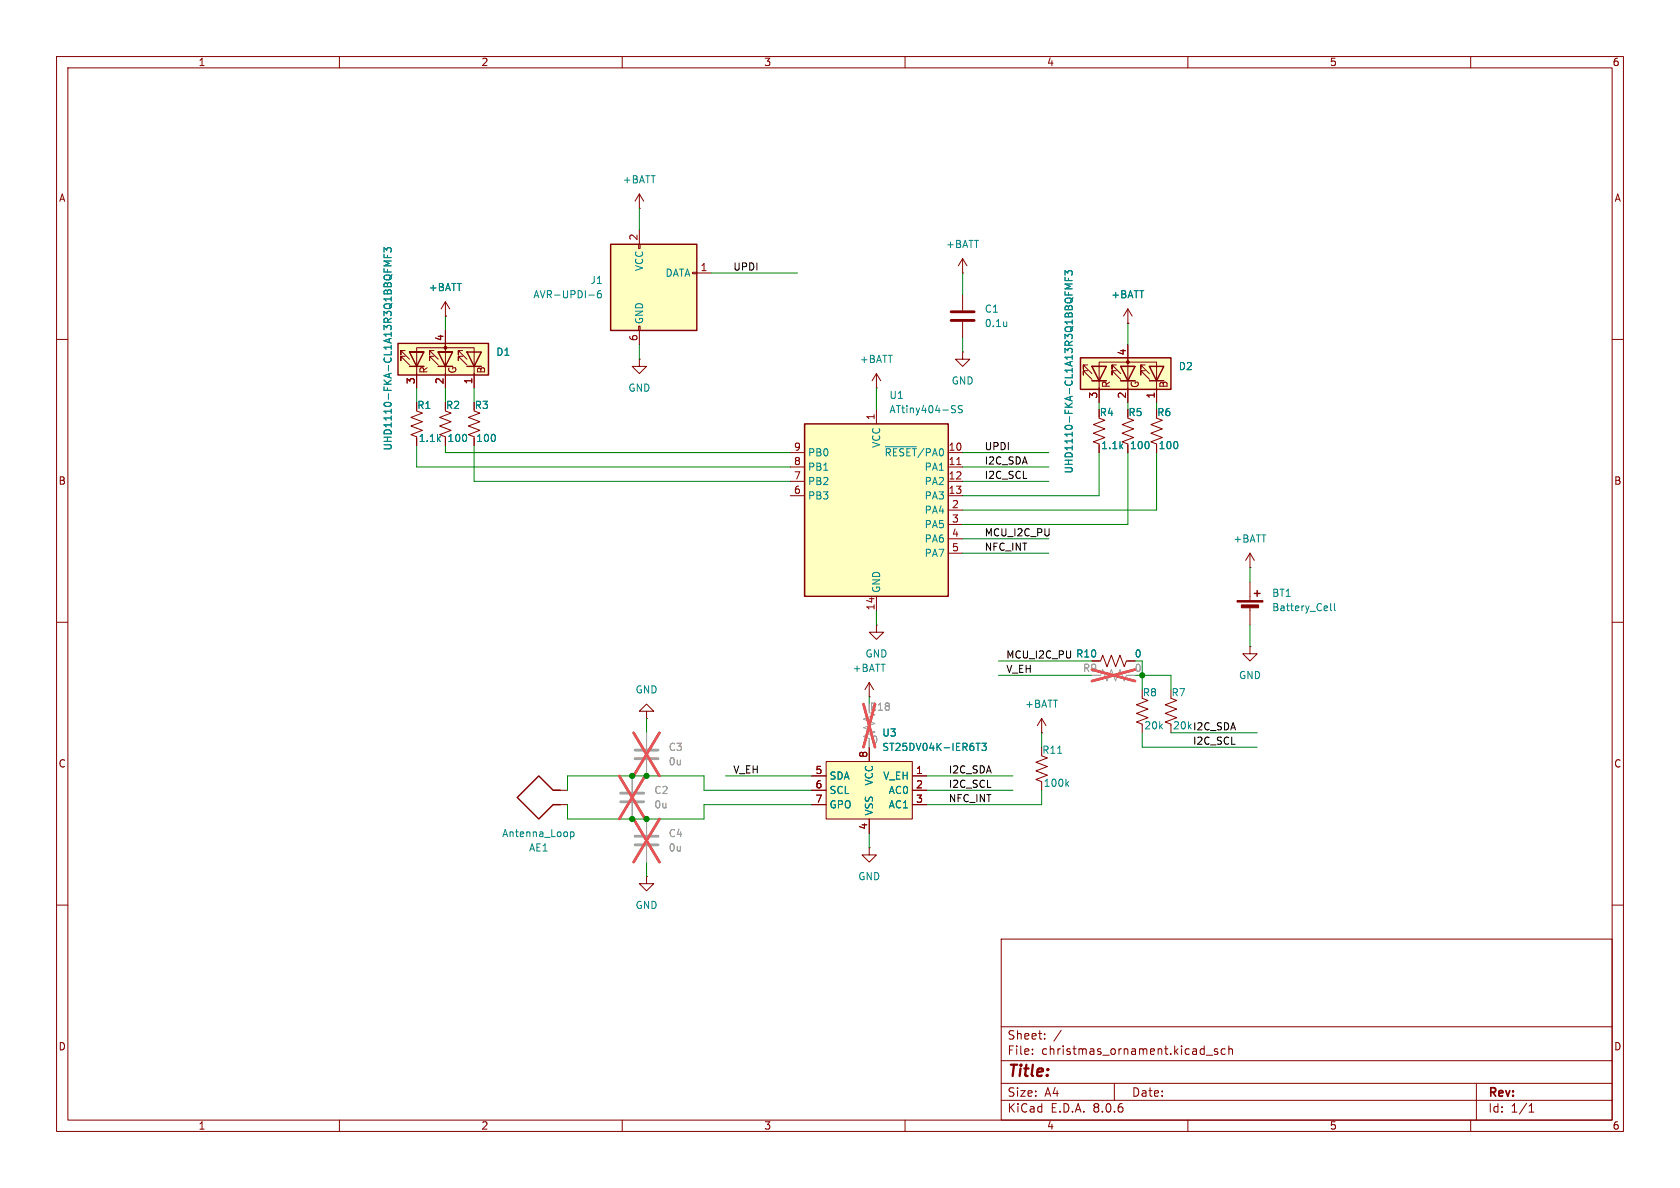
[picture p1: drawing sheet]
<svg xmlns="http://www.w3.org/2000/svg" width="297mm" height="210mm" viewBox="0 0 297 210" stroke-linecap="round" stroke-linejoin="round" font-family="sans-serif">
<g fill="none" stroke="#840000" stroke-width=".18">
<path d="M10 10h277v190h-277zM12 12h273v186h-273zM60 10v2M110 10v2M160 10v2M210 10v2M260 10v2M10 60h2M285 60h2M10 110h2M285 110h2M10 160h2"/>
<path d="M285 160h2M177 166h108v32h-108zM60 198v2M110 198v2M160 198v2M177 194.5h108M177 191.5h108M177 187.5h108M177 181.5h108M182.5 186.3v.1M182.5 185.5v.1M184.7 183.6v.1"/>
<path d="M184.7 182.8v.1M187.6 182.1l-1.3 2M197 191.5v3M210 198v2M213.2 186.5h1.2M215.2 185.5l-.3-.1-.2 .2v.2l.5 .2v.3h-.5M216.6 185.5l-.4-.1-.3 .3v.4l.1 .2h.6M217.2 185.5l.3-.1 .3 .1 .1 .9M217.2 184.9v1.5M260 198v2M261 191.5v6.5M270.3 196.6h.9"/>
<path d="M270.3 195.5l.4-.4v1.5"/>
</g>
<path d="M191 63.2h16v5.6h-16z" fill="#ffffc2"/>
<g fill="none" stroke="#840000" stroke-width=".18">
<path d="M199.4 57.2h.1M199.4 54.6v2.6M199.4 54.6l-.8 1.3M199.4 54.6l.8 1.3M192.3 65.5h-.8v.8v-.8l1.5 1.6M192.3 64.5h-.8v.8v-.8l1.5 1.5M193 67.3h2.6M193 64.8h2.6zM193 64.8h.1M194.3 71.1v-7.1h10.2v7.1M194.3 73.9l1 .4-2 .8 2 .7-2 .8 2 .7-2 .8 1 .4M197.4 65.5h-.8v.8v-.8l1.5 1.6"/>
<path d="M197.4 64.5h-.8v.8v-.8l1.5 1.5M198.1 67.3h2.6M198.1 64.8h2.6zM198.1 64.8h.1M199.4 73.9l1 .4-2 .8 2 .7-2 .8 2 .7-2 .8 1 .4M199.4 61v10.1M202.4 65.5h-.7v.8v-.8l1.5 1.6M202.4 64.5h-.7v.8v-.8l1.5 1.5M204.5 73.9l1 .4-2 .8 2 .7-2 .8 2 .7-2 .8 1 .4M221 114.3v1.3h1.2l-1.2 1.2-1.3-1.2h1.3M221 114.3h.1M114.3 125.7h1.3l-1.3-1.2-1.3 1.2h1.3v1.3"/>
<path d="M114.3 127h.1"/>
</g>
<path d="M191 63.2h16v5.6h-16zM193 64.8h2.6l-1.3 2.5zM193 67.3h2.6M198.1 64.8h2.6l-1.3 2.5zM198.1 67.3h2.6M203.2 64.8h2.5l-1.2 2.5zM203.2 67.3h2.5" fill="none" stroke="#840000" stroke-width=".25"/>
<circle cx="199.4" cy="64" r=".25" fill="#840000" stroke="#840000" stroke-width=".18"/>
<path d="M188.3 49v.6h1.3M188.3 48.6v-.7l.5 .4 .1-.4h.5l.2 .2-.2 .5M188.9 49.2v.4M189.6 50.2h-1.3l.9 .4-.9 .5h1.3" fill="none" stroke="#008484" stroke-width=".18"/>
<path d="M112.3 134.1h4M112.3 132.6h4" fill="none" stroke="#a1a1a1" stroke-width=".51"/>
<path d="M114.3 129.5v2.8M114.3 134.4v2.8" fill="none" stroke="#a1a1a1" stroke-width=".18"/>
<path d="M112 129.5l4.6 7.7M116.6 129.5l-4.6 7.7" fill="none" stroke="#e75356" stroke-width=".46"/>
<path d="M142.2 74.9h25.4v30.5h-25.4z" fill="#ffffc2"/>
<path d="M142.2 74.9h25.4v30.5h-25.4zM221.7 104.9h1.1M222.2 104.4v1" fill="none" stroke="#840000" stroke-width=".25"/>
<g fill="none" stroke="#840000" stroke-width=".18">
<path d="M170.2 48.3h.1M170.2 45.7v2.6M170.2 52.1v2.8M170.2 56.9v2.8M170.2 45.7l-.8 1.3M170.2 45.7l.7 1.3M154.9 68.6h.1M154.9 66v2.6M154.9 72.4v2.5M154.9 66l-.7 1.3M154.9 66l.8 1.3M170.2 62.2v1.3h1.2l-1.2 1.3-1.3-1.3h1.3"/>
<path d="M170.2 62.2h.1M139.7 80h2.5M139.7 82.6h2.5M139.7 85.1h2.5M139.7 87.6h2.5M167.6 80h2.6M167.6 82.6h2.6M167.6 85.1h2.6M167.6 87.6h2.6M167.6 90.2h2.6M167.6 92.7h2.6M167.6 95.3h2.6"/>
<path d="M167.6 97.8h2.6M169.2 82.1h.7M221 97.8l-.8 1.3M221 97.8v2.5M221 97.8l.7 1.3M154.9 110.5v1.3h1.3l-1.3 1.2-1.2-1.2h1.2M154.9 110.5h.1M154.9 105.4v2.6M221 100.3h.1M221 102.9v3.3M221 107.2v3.3M184.1 129.5h.1"/>
<path d="M184.1 133.6l1.1 .4-2.1 .7 2.1 .8-2.1 .8 2.1 .7-2.1 .8 1 .4M184.1 127l-.7 1.3M184.1 127v2.5M184.1 127l.8 1.3M114.3 154.9v1.3h1.3l-1.3 1.3-1.3-1.3h1.3M114.3 154.9h.1M153.7 149.9v1.2h1.2l-1.2 1.3-1.3-1.3h1.3M153.7 149.9h.1"/>
</g>
<path d="M178 56.9v.8M178 57.6l-.1 .1M156.5 79h5.5M168.4 72.3l.4 .1 .1 .3-.2 .3h-.3M168.4 71.7l.5 .1M170.1 71.8l-.5-.1-.1 .1v.4l.5 .2 .1 .3-.2 .3-.5-.1M235.2 106.7v1.1l.2 .2M235.9 106.7v1.1l.2 .2M187 133.2h.7M188.6 138.5l.3 .5M188.9 138.2l-.5 .4" fill="none" stroke="#008484" stroke-width=".18"/>
<path d="M112.3 149.4h4M112.3 147.8h4" fill="none" stroke="#a1a1a1" stroke-width=".51"/>
<path d="M153.7 126l1 .4-2 .7 2 .8-2 .8 2 .7-2 .8 1 .4M114.3 144.8v2.8M114.3 149.6v2.8" fill="none" stroke="#a1a1a1" stroke-width=".18"/>
<path d="M152.7 124.5l2 7.6M154.7 124.5l-2 7.6M112 144.8l4.6 7.6M116.6 144.8l-4.6 7.6" fill="none" stroke="#e75356" stroke-width=".46"/>
<g fill="#840000" stroke="#840000" stroke-width=".18">
<path d="M218.7 106.2h4.6v.2h-4.6z"/>
<path d="M219.5 106.9h3v.5h-3z"/>
</g>
<path d="M168.1 56.6h4.1M168.1 55.1h4.1" fill="none" stroke="#840000" stroke-width=".51"/>
<path d="M146 134.6h15.3v10.2h-15.3z" fill="#ffffc2"/>
<g fill="none" stroke="#840000" stroke-width=".18">
<path d="M113 63.5v1.3h1.3l-1.3 1.2-1.2-1.2h1.2M113 63.5h.1M97.8 139.7h2.5M143.5 137.2h2.5M143.5 139.7h2.5M146 134.6h15.3v10.2h-15.3zM153.7 123.2h.1M153.7 120.7v2.5M153.7 132.1v2.5M153.7 120.7l-.8 1.2M153.7 120.7l.7 1.2M161.3 137.2h2.5"/>
<path d="M161.3 139.7h2.5M201.9 123.4l1 .4-2 .8 2 .7-2 .8 2 .8-2 .7 1 .4M97.8 142.2h2.5M143.5 142.2h2.5M153.7 144.8v2.5M161.3 142.2h2.5"/>
</g>
<path d="M172.5 131.4h.8M172.9 131.4v1.3M173.6 131.4h.8l-.5 .5 .4 .1v.5l-.2 .2-.5-.2M100.9 147.1v1.2M100.9 147.1h.3l.3 .2-.1 .5h-.5" fill="none" stroke="#008484" stroke-width=".18"/>
<path d="M109.7 141.7h4.1M109.7 140.2h4.1" fill="none" stroke="#a1a1a1" stroke-width=".51"/>
<path d="M111.8 137.2v2.8M111.8 142v2.8" fill="none" stroke="#a1a1a1" stroke-width=".18"/>
<path d="M109.5 137.2l4.5 7.6M114 137.2l-4.5 7.6" fill="none" stroke="#e75356" stroke-width=".46"/>
<path d="M99.1 139.7h-1.3l-2.6-2.5-3.8 3.8 3.8 3.8 2.6-2.6h1.3" fill="none" stroke="#840000" stroke-width=".25"/>
<path d="M107.9 43.2h15.3v15.2h-15.3z" fill="#ffffc2"/>
<g fill="none" stroke="#840000" stroke-width=".18">
<path d="M113 36.8h.1M113 34.3v2.5M113 34.3l-.7 1.3M113 34.3l.8 1.3M112.9 57.7h.3v.7h-.3zM112.9 43.2h.3v.7h-.3zM113 40.6v2.6M113 58.4v2.6M122.4 48.1h.8v.3h-.8zM123.2 48.3h2.5M78.7 72.6l1.1 .4-2.1 .8 2.1 .7-2.1 .8 2.1 .8-2.1 .7 1 .4M83.8 72.6l1 .4-2 .8 2 .7-2 .8 2 .8-2 .7 1 .4"/>
<path d="M193 116.8h1.6l.3-1 .8 2.1 .8-2.1 .7 2.1 .8-2.1 .8 2.1 .3-1.1h1.6M207 123.4l1 .4-2 .8 2 .7-2 .8 2 .8-2 .7 1 .4"/>
</g>
<path d="M107.9 43.2h15.3v15.2h-15.3z" fill="none" stroke="#840000" stroke-width=".25"/>
<path d="M104.1 52.2h1M106.2 51.4h-.4a.86 .86 0 0 0 0 1.2l.5-.1v-.4l-.2-.2h-.4l-.1 .2" fill="none" stroke="#008484" stroke-width=".18"/>
<path d="M193 119.4h1.6l.3-1 .8 2 .8-2 .7 2 .8-2 .8 2 .3-1h1.6" fill="none" stroke="#a1a1a1" stroke-width=".18"/>
<path d="M193 118.4l7.7 2M200.7 118.4l-7.7 2" fill="none" stroke="#e75356" stroke-width=".46"/>
<path d="M70.4 60.7h16v5.6h-16z" fill="#ffffc2"/>
<g fill="none" stroke="#840000" stroke-width=".18">
<path d="M78.7 55.9h.1M78.7 53.3v2.6M78.7 58.4v10.2M78.7 53.3l-.7 1.3M78.7 53.3l.8 1.3M199.4 57.2h.1M71.6 63h-.7v.8v-.8l1.5 1.5M71.6 62h-.7v.7v-.7l1.5 1.5M72.4 64.8h2.5M72.4 62.2h2.5zM72.4 62.2h.1M73.7 68.6v-7.1h10.1v7.1"/>
<path d="M73.7 72.6l1 .4-2.1 .8 2.1 .7-2.1 .8 2.1 .8-2.1 .7 1.1 .4M76.7 63h-.8v.8v-.8l1.6 1.5M76.7 62h-.8v.7v-.7l1.6 1.5M77.5 64.8h2.5M77.5 62.2h2.5zM77.5 62.2h.1M81.8 63h-.8v.8v-.8l1.5 1.5M81.8 62h-.8v.7v-.7l1.5 1.5M194.3 68.6v2.5M199.4 61v2.5M199.4 68.6v2.5M204.5 68.6v2.5"/>
<path d="M193 116.8h1.3M199.4 116.8h1.3M143.5 137.2h2.5M143.5 139.7h2.5M153.7 132.1v2.5M161.3 137.2h2.5M161.3 139.7h2.5M143.5 142.2h2.5M153.7 144.8v2.5M161.3 142.2h2.5"/>
</g>
<path d="M70.4 60.7h16v5.6h-16zM72.4 62.2h2.5l-1.2 2.6zM72.4 64.8h2.5M77.5 62.2h2.5l-1.3 2.6zM77.5 64.8h2.5M82.5 62.2h2.6l-1.3 2.6zM82.5 64.8h2.6" fill="none" stroke="#840000" stroke-width=".25"/>
<circle cx="78.7" cy="61.5" r=".25" fill="#840000" stroke="#840000" stroke-width=".18"/>
<path d="M67.9 44.9v.6h1.3M67.9 44.6v-.8l.5 .4 .1-.4h.5l.2 .2-.2 .6M68.5 45.1v.4M69.2 46.1h-1.3l.9 .5-.9 .4h1.3M188.3 49v.6h1.3M188.3 48.6v-.7l.5 .4 .1-.4h.5l.2 .2-.2 .5M188.9 49.2v.4M189.6 50.2h-1.3l.9 .4-.9 .5h1.3M172.5 131.4h.8M172.9 131.4v1.3M173.6 131.4h.8l-.5 .5 .4 .1v.5l-.2 .2-.5-.2" fill="none" stroke="#008484" stroke-width=".18"/>
<g fill="none" stroke="#008400" stroke-width=".18">
<path d="M113 36.8v3.8M78.7 55.9v2.5M125.7 48.3h15.3M170.2 48.3v3.8M170.2 59.7v2.5M199.4 57.2v3.8M73.7 68.6v2.5M73.7 78.7v3.9h66M78.7 68.6v2.5M78.7 78.7v1.3h61M83.8 68.6v2.5M83.8 78.7v6.4h55.9"/>
<path d="M113 61v2.5M154.9 68.6v3.8M194.3 71.1v1.3M199.4 71.1v1.3M204.5 71.1v1.3M170.2 80h15.2M170.2 82.6h15.2M170.2 85.1h15.2M170.2 95.3h15.2M170.2 97.8h15.2M194.3 80v7.6h-24.1M199.4 80v12.7h-29.2"/>
<path d="M204.5 80v10.2h-34.3M154.9 108v2.5M176.5 116.8h16.5M176.5 119.4h16.5M201.9 116.8v5.1M201.9 119.4h5.1v2.5M221 100.3v2.6M221 110.5v3.8M100.3 139.7v-2.5h24.2v2.5h19M114.3 127v2.5M128.3 137.2h15.2M153.7 123.2v1.3"/>
<path d="M163.8 139.7h15.3M163.8 137.2h15.3M184.1 129.5v2.6M184.1 139.7v2.5h-20.3M201.9 129.5v2.6h20.3M207 129.5h15.2M100.3 142.2v2.6h24.2v-2.6h19M114.3 152.4v2.5M153.7 147.3v2.6"/>
</g>
<path d="M193 119.4h1.3M199.4 119.4h1.3M111.8 137.2v2.8M114.3 129.5v2.8M114.3 134.4v2.8M111.8 142v2.8M114.3 144.8v2.8M114.3 149.6v2.8" fill="none" stroke="#a1a1a1" stroke-width=".18"/>
<path d="M193 118.4l7.7 2M200.7 118.4l-7.7 2M109.5 137.2l4.5 7.6M112 129.5l4.6 7.7M114 137.2l-4.5 7.6M116.6 129.5l-4.6 7.7M152.7 124.5l2 7.6M154.7 124.5l-2 7.6M112 144.8l4.6 7.6M116.6 144.8l-4.6 7.6" fill="none" stroke="#e75356" stroke-width=".46"/>
<g fill="#008400" stroke="#008400" stroke-width=".18">
<circle cx="114.3" cy="137.2" r=".46"/>
<circle cx="111.8" cy="144.8" r=".46"/>
<circle cx="114.3" cy="144.8" r=".46"/>
<circle cx="111.8" cy="137.2" r=".46"/>
<circle cx="201.9" cy="119.4" r=".46"/>
</g>
<text font-size="2.8" fill="#840000" x="178" y="190.9">Title:</text>
<g font-size="2.1" fill="#840000">
<text x="178" y="184">Sheet:</text>
<text x="178" y="186.7">File:</text>
<text x="184.1" y="186.7">christmas_ornament.kicad_sch</text>
<text x="178" y="196.9">KiCad</text>
<text x="178" y="194.1">Size:</text>
<text x="184.7" y="194.1">A4</text>
<text x="185.7" y="196.9">E.D.A.</text>
<text x="193.3" y="196.9">8.0.6</text>
<text x="200" y="194.1">Date:</text>
<text x="263" y="194.3">Rev:</text>
<text x="263" y="196.9">Id:</text>
<text x="267.1" y="196.9">1/1</text>
</g>
<g font-size="1.8" fill="#840000">
<text x="35" y="11.9">1</text>
<text x="85" y="11.9">2</text>
<text x="135" y="11.9">3</text>
<text x="185" y="11.9">4</text>
<text x="235" y="11.9">5</text>
<text x="285" y="11.9">6</text>
<text x="10.3" y="35.9">A</text>
<text x="285.3" y="35.9">A</text>
<text x="112.8" y="42.6" transform="rotate(-90 112.8 42.6)">2</text>
<text x="123.8" y="48">1</text>
<text x="78.5" y="60.4" transform="rotate(-90 78.5 60.4)">4</text>
<text x="112.8" y="60.4" transform="rotate(-90 112.8 60.4)">6</text>
<text x="199.1" y="62.9" transform="rotate(-90 199.1 62.9)">4</text>
<text x="73.4" y="68" transform="rotate(-90 73.4 68)">3</text>
<text x="75.8" y="66.2" transform="rotate(-90 75.8 66.2)">R</text>
<text x="78.5" y="68" transform="rotate(-90 78.5 68)">2</text>
<text x="80.9" y="66.2" transform="rotate(-90 80.9 66.2)">G</text>
<text x="83.6" y="68" transform="rotate(-90 83.6 68)">1</text>
<text x="86" y="66.2" transform="rotate(-90 86 66.2)">B</text>
<text x="194.1" y="70.6" transform="rotate(-90 194.1 70.6)">3</text>
<text x="196.5" y="68.7" transform="rotate(-90 196.5 68.7)">R</text>
<text x="199.1" y="70.6" transform="rotate(-90 199.1 70.6)">2</text>
<text x="201.5" y="68.7" transform="rotate(-90 201.5 68.7)">G</text>
<text x="204.2" y="70.6" transform="rotate(-90 204.2 70.6)">1</text>
<text x="206.6" y="68.7" transform="rotate(-90 206.6 68.7)">B</text>
<text x="73.7" y="72.5">R1</text>
<text x="78.7" y="72.5">R2</text>
<text x="83.8" y="72.5">R3</text>
<text x="154.7" y="74.4" transform="rotate(-90 154.7 74.4)">1</text>
<text x="194.3" y="73.8">R4</text>
<text x="199.4" y="73.8">R5</text>
<text x="204.5" y="73.8">R6</text>
<text x="73.9" y="78.3">1.1k</text>
<text x="79" y="78.3">100</text>
<text x="84.1" y="78.3">100</text>
<text x="140.3" y="82.3">8</text>
<text x="140.3" y="79.8">9</text>
<text x="167.6" y="79.8">10</text>
<text x="167.6" y="82.3">11</text>
<text x="194.6" y="79.6">1.1k</text>
<text x="199.7" y="79.6">100</text>
<text x="204.7" y="79.6">100</text>
<text x="10.3" y="85.9">B</text>
<text x="140.3" y="87.4">6</text>
<text x="140.3" y="84.8">7</text>
<text x="167.6" y="84.8">12</text>
<text x="167.6" y="87.4">13</text>
<text x="168.2" y="89.9">2</text>
<text x="285.3" y="85.9">B</text>
<text x="168.2" y="92.5">3</text>
<text x="168.2" y="95">4</text>
<text x="168.2" y="97.5">5</text>
<text x="154.7" y="108" transform="rotate(-90 154.7 108)">14</text>
<text x="10.3" y="135.9">C</text>
<text x="144.1" y="136.9">5</text>
<text x="153.4" y="134.1" transform="rotate(-90 153.4 134.1)">8</text>
<text x="161.9" y="136.9">1</text>
<text x="285.3" y="135.9">C</text>
<text x="144.1" y="139.4">6</text>
<text x="144.1" y="142">7</text>
<text x="161.9" y="139.4">2</text>
<text x="161.9" y="142">3</text>
<text x="153.4" y="146.8" transform="rotate(-90 153.4 146.8)">4</text>
<text x="10.3" y="185.9">D</text>
<text x="285.3" y="185.9">D</text>
<text x="35" y="199.9">1</text>
<text x="85" y="199.9">2</text>
<text x="135" y="199.9">3</text>
<text x="185" y="199.9">4</text>
<text x="235" y="199.9">5</text>
<text x="285" y="199.9">6</text>
</g>
<g font-size="1.8" fill="#008484">
<text x="110" y="32.6">+BATT</text>
<text x="167.1" y="44">+BATT</text>
<text x="75.7" y="51.7">+BATT</text>
<text x="94.2" y="52.9">AVR-UPDI-6</text>
<text x="104.3" y="50.4">J1</text>
<text x="113.9" y="48" transform="rotate(-90 113.9 48)">VCC</text>
<text x="117.6" y="49.1">DATA</text>
<text x="196.4" y="52.9">+BATT</text>
<text x="113.9" y="57.4" transform="rotate(-90 113.9 57.4)">GND</text>
<text x="174" y="55.5">C1</text>
<text x="174" y="58">0.1u</text>
<text x="87.6" y="63.1">D1</text>
<text x="151.9" y="64.4">+BATT</text>
<text x="208.3" y="65.6">D2</text>
<text x="111" y="69.4">GND</text>
<text x="157.1" y="70.7">U1</text>
<text x="168.1" y="68.2">GND</text>
<text x="157.1" y="73.3">ATtiny404-SS</text>
<text x="69.4" y="79.8" transform="rotate(-90 69.4 79.8)">UHD1110-FKA-CL1A13R3Q1BBQFMF3</text>
<text x="142.7" y="83.4">PB1</text>
<text x="142.7" y="80.9">PB0</text>
<text x="155.8" y="79.3" transform="rotate(-90 155.8 79.3)">VCC</text>
<text x="156.3" y="80.9">~{RESET}/PA0</text>
<text x="163.4" y="83.4">PA1</text>
<text x="189.8" y="83.8" transform="rotate(-90 189.8 83.8)">UHD1110-FKA-CL1A13R3Q1BBQFMF3</text>
<text x="142.7" y="88.5">PB3</text>
<text x="142.7" y="86">PB2</text>
<text x="163.4" y="86">PA2</text>
<text x="163.4" y="88.5">PA3</text>
<text x="163.4" y="91">PA4</text>
<text x="163.4" y="93.6">PA5</text>
<text x="163.4" y="96.1">PA6</text>
<text x="163.4" y="98.7">PA7</text>
<text x="217.9" y="96.1">+BATT</text>
<text x="155.8" y="104.9" transform="rotate(-90 155.8 104.9)">GND</text>
<text x="224.8" y="105.7">BT1</text>
<text x="224.8" y="108.2">Battery_Cell</text>
<text x="150.6" y="119">+BATT</text>
<text x="152.9" y="116.4">GND</text>
<text x="190.2" y="116.4">R10</text>
<text x="200.5" y="116.4">0</text>
<text x="112.3" y="122.8">GND</text>
<text x="181.1" y="125.3">+BATT</text>
<text x="201.9" y="123.3">R8</text>
<text x="207" y="123.3">R7</text>
<text x="218.9" y="120.2">GND</text>
<text x="155.9" y="130.4">U3</text>
<text x="202.2" y="129.1">20k</text>
<text x="155.9" y="132.9">ST25DV04K-IER6T3</text>
<text x="184.2" y="133.5">R11</text>
<text x="146.6" y="138">SDA</text>
<text x="146.6" y="140.6">SCL</text>
<text x="146.6" y="143.1">GPO</text>
<text x="154.5" y="139" transform="rotate(-90 154.5 139)">VCC</text>
<text x="156" y="138">V_EH</text>
<text x="157" y="140.6">AC0</text>
<text x="157" y="143.1">AC1</text>
<text x="184.4" y="139.3">100k</text>
<text x="88.7" y="148.2">Antenna_Loop</text>
<text x="154.5" y="144.3" transform="rotate(-90 154.5 144.3)">VSS</text>
<text x="93.4" y="150.7">AE1</text>
<text x="151.6" y="155.8">GND</text>
<text x="112.3" y="160.9">GND</text>
</g>
<g font-size="1.8">
<text x="129.5" y="47.9">UPDI</text>
<text x="174" y="82.2">I2C_SDA</text>
<text x="174" y="79.7">UPDI</text>
<text x="174" y="84.7">I2C_SCL</text>
<text x="174" y="94.9">MCU_I2C_PU</text>
<text x="174" y="97.4">NFC_INT</text>
<text x="177.8" y="119">V_EH</text>
<text x="177.8" y="116.5">MCU_I2C_PU R10</text>
<text x="207.3" y="129.1">20k I2C_SDA</text>
<text x="210.8" y="131.7">I2C_SCL</text>
<text x="129.5" y="136.8">V_EH</text>
<text x="167.6" y="136.8">I2C_SDA</text>
<text x="167.6" y="139.4">I2C_SCL</text>
<text x="167.6" y="141.9">NFC_INT</text>
</g>
<g font-size="1.8" fill="#a1a1a1">
<text x="191.4" y="119">R9</text>
<text x="200.5" y="119">0</text>
<text x="153.7" y="125.8">R18</text>
<text x="153.9" y="131.7">0</text>
<text x="118.1" y="132.9">C3</text>
<text x="118.1" y="135.5">0u</text>
<text x="115.6" y="140.6">C2</text>
<text x="115.6" y="143.1">0u</text>
<text x="118.1" y="148.2">C4</text>
<text x="118.1" y="150.7">0u</text>
</g>
</svg>
